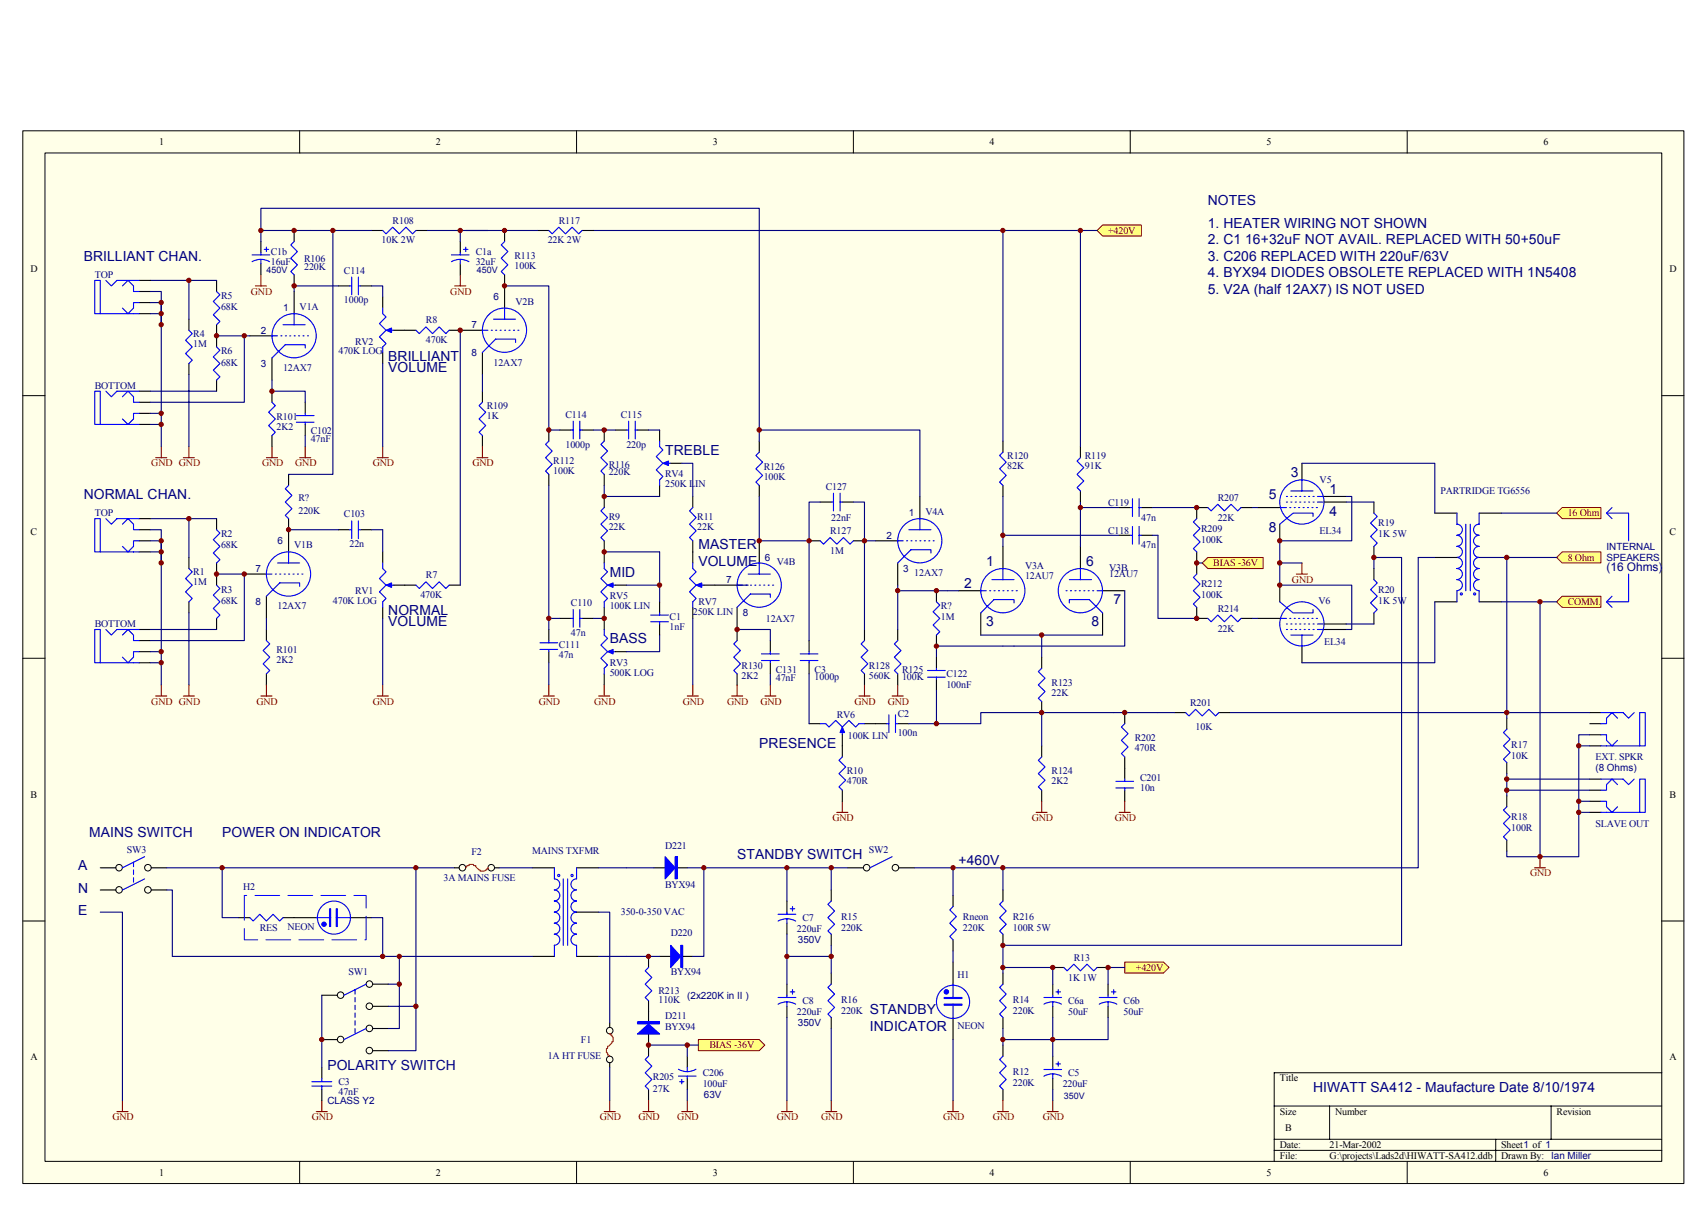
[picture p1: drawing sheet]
<svg xmlns="http://www.w3.org/2000/svg" width="420mm" height="297mm" viewBox="0 0 420 297" stroke-linecap="round" stroke-linejoin="round" font-family="sans-serif">
<path d="M5.6 32.2h409.4v259.3h-409.4z" fill="#ffffe8"/>
<g fill="none" stroke="#000" stroke-width=".25">
<path d="M5.6 32.2h409.4v259.3h-409.4zM11.1 37.7h398.4v248.3h-398.4zM73.8 32.2v5.5M142.1 32.2v5.5M210.3 32.2v5.5M278.5 32.2v5.5M346.8 32.2v5.5M5.6 97.5h5.5M409.5 97.5h5.5M5.6 162.1h5.5M409.5 162.1h5.5M5.6 226.8h5.5"/>
<path d="M409.5 226.8h5.5M314 272.4h95.5M327.6 272.4v8.2M382.2 272.4v8.2M409.5 264.2h-95.5v21.9M73.8 286.1v5.4M142.1 286.1v5.4M210.3 286.1v5.4M278.5 286.1v5.4M314 280.6h95.5M314 283.3h95.5M346.8 286.1v5.4"/>
<path d="M368.6 280.6v5.5"/>
</g>
<g fill="none" stroke="#000" stroke-width=".27">
<path d="M64.3 59.5v2.7M91.6 56.8h2.7M102.5 56.8h2.7M113.4 59.5v2.7M124.3 56.8v2.7M132.5 56.8h2.7M143.4 56.8h2.8M64.3 65v2.7M83.4 70.4h2.7M88.8 70.4h2.8M94.3 73.2v2.7M113.4 65v2.7"/>
<path d="M124.3 67.7v8.2M94.3 86.8v2.7M97 81.3h2.8M113.4 81.3h5.5M118.9 86.8v5.5M118.9 96.4v2.7M71.1 116.8v2.8M118.9 107.3v2.7M135.2 105.9v2.7M135.2 116.8v2.8M138 105.9h2.7M143.4 105.9h2.8"/>
<path d="M148.9 105.9v2.7M148.9 116.8v2.8M151.6 105.9h2.8M157.1 105.9h2.7M162.5 105.9v2.7M162.5 119.6v2.7M165.3 114.1h2.7M187.1 108.6v2.8M187.1 119.6v2.7M247.2 108.6v2.8M247.2 119.6v2.7M266.2 110v2.7"/>
<path d="M320.8 114.1v4.1M46.6 137.3v2.7M71.1 127.7v8.2M83.4 130.5h2.7M88.8 130.5h2.8M94.3 135.9v2.8M148.9 122.3v2.7M148.9 133.2v5.5M170.7 122.3v2.7M170.7 133.2v5.5M187.1 133.2v5.5M199.4 133.2h2.7"/>
<path d="M210.3 133.2h2.7M215.8 133.2h5.4M221.2 138.7v5.4M226.7 122.3v5.4M247.2 134.6v5.4M266.2 120.9v2.8M266.2 134.6v5.4M275.8 131.8h2.7M275.8 125h2.7M281.3 131.8h2.7M281.3 125h2.7M294.9 135.9v5.5"/>
<path d="M297.6 125h-2.7v2.7M305.8 125h2.8M309.9 125h5.5M315.4 129.1v4.1M326.3 123.7h5.5M326.3 122.3h5.5M338.6 123.7v2.7M338.6 134.6v2.7M353.6 126.4h5.4M353.6 137.3h5.4M364.5 126.4h5.5M46.6 148.2v2.8"/>
<path d="M60.2 141.4h5.4M65.6 146.9v5.4M65.6 155v2.8M94.3 149.6v2.7M97 144.1h2.8M135.2 155v2.8M138 152.3h2.7M143.4 152.3h2.8M148.9 149.6v5.4M151.6 144.1h2.8M162.5 148.2v2.8M162.5 153.7v2.7"/>
<path d="M170.7 149.6v2.7M173.4 144.1h8.2M181.6 149.6v8.2M199.4 157.8v2.7M213 155v2.8M221.2 155v2.8M230.8 145.5v2.7M230.8 156.4v2.7M236.2 145.5h5.5M241.7 151v5.4M271.7 145.5h5.5M271.7 151v5.4"/>
<path d="M294.9 149.6v2.7h2.7M305.8 152.3h2.8M309.9 152.3h5.5M315.4 144.1v4.1M320.8 159.1v4.1M326.3 153.7h5.5M326.3 155h5.5M338.6 140v2.8M338.6 151v2.7M353.6 148.2h5.4M364.5 148.2h5.5M65.6 166v2.7"/>
<path d="M135.2 160.5v2.7M148.9 166v2.7M151.6 160.5h2.8M181.6 166v2.7M199.4 178.2h2.7M199.4 163.2v2.8M213 166v2.7M213 178.2h5.5M221.2 166v2.7M221.2 178.2h2.8M256.7 161.9v2.7M256.7 172.8v2.7"/>
<path d="M277.2 175.5v2.7M289.4 175.5h2.8M300.4 175.5h2.7M207.6 181v5.4M207.6 194.6v2.8M256.7 183.7v2.7M256.7 194.6v2.8M277.2 186.4v5.5M277.2 194.6v2.8"/>
</g>
<g fill="none" stroke="#00f" stroke-width=".27">
<path d="M94.3 56.8l.8 .8 1.7-1.6 1.6 1.6 1.6-1.6 1.7 1.6 .8-.8M124.3 59.5l-.8 .8 1.6 1.7-1.6 1.6 1.6 1.6-1.6 1.7 .8 .8M135.2 56.8l.9 .8 1.6-1.6 1.7 1.6 1.6-1.6 1.6 1.6 .8-.8M62.1 64.5a4.4 4.4 0 0 1 4.3 0M62.1 62.8h4.4M64.3 62.2v.6M64.3 63.9v1.1M65.1 61.4h1.1M65.6 60.9v1.1M86.1 70.4h.6M86.7 68.2v4.4M88.3 68.2v4.4"/>
<path d="M88.3 70.4h.5M94.3 75.9v1.4l.8 .8-1.6 1.6 1.6 1.6-1.6 1.7 1.6 1.6-.8 .8v1.4M111.2 64.5a4.4 4.4 0 0 1 4.4 0M111.2 62.8h4.4M113.4 62.2v.6M113.4 63.9v1.1M114.2 61.4h1.1M114.8 60.9v1.1M121.6 78.6h5.5M124.3 75.9v2.7M95.7 81.3h1.3M118.9 99.1l-.8 .8 1.6 1.6-1.6 1.7 1.6 1.6-1.6 1.7 .8 .8"/>
<path d="M118.9 81.3h1.3M121.1 81.3h.2M122.1 81.3h.3M123.2 81.3h.3M124.3 81.3h.3M125.4 81.3h.3M126.5 81.3h.3M127.1 84.3v-.8h-5l-3.2 3.3M127.6 81.3h.3M71.1 119.6l-.8 .8 1.6 1.6-1.6 1.7 1.6 1.6-1.6 1.6 .8 .8M135.2 108.6l-.8 .9 1.7 1.6-1.7 1.6 1.7 1.7-1.7 1.6 .8 .8M140.7 105.9h.6"/>
<path d="M141.3 103.7v4.4M142.9 103.7v4.4M142.9 105.9h.5M148.9 108.6l-.8 .9 1.6 1.6-1.6 1.6 1.6 1.7-1.6 1.6 .8 .8M154.4 105.9h.5M154.9 103.7v4.4M156.5 105.9h.6M156.5 103.7v4.4M162.5 108.6v1.4l.9 .8-1.7 1.7 1.7 1.6-1.7 1.6 1.7 1.7-.9 .8v1.4M163.9 114.1h1.4M187.1 111.4l-.8 .8 1.6 1.6-1.6 1.7 1.6 1.6-1.6 1.6 .8 .9M247.2 111.4l-.9 .8 1.7 1.6-1.7 1.7 1.7 1.6-1.7 1.6 .9 .9"/>
<path d="M266.2 112.7l-.8 .9 1.7 1.6-1.7 1.6 1.7 1.7-1.7 1.6 .8 .8M320.8 118.2v2.7M68.4 138.7h5.4M71.1 135.9v2.8M86.1 130.5h.6M86.7 128.3v4.4M88.3 128.3v4.4M88.3 130.5h.5M94.3 138.7v1.3l.8 .8-1.6 1.7 1.6 1.6-1.6 1.7 1.6 1.6-.8 .8v1.4M148.9 138.7v1.3l.8 .8-1.6 1.7 1.6 1.6-1.6 1.7 1.6 1.6-.8 .8v1.4M148.9 125l-.8 .8 1.6 1.7-1.6 1.6 1.6 1.6-1.6 1.7 .8 .8M170.7 125l-.8 .8 1.6 1.7-1.6 1.6 1.6 1.6-1.6 1.7 .8 .8"/>
<path d="M170.7 138.7v1.3l.8 .8-1.6 1.7 1.6 1.6-1.6 1.7 1.6 1.6-.8 .8v1.4M187.1 138.7v2.7M202.1 133.2l.8 .8 1.7-1.6 1.6 1.6 1.6-1.6 1.7 1.6 .8-.8M221.2 133.2h1.4M223.4 133.2h.3M224 130.5h5.4M224.5 133.2h.3M225.6 133.2h.3M226.7 133.2h.2M226.7 127.7v2.8M227.8 133.2h.2M228.9 133.2h.2"/>
<path d="M229.4 136.2v-.8h-4.9l-3.3 3.3M229.9 133.2h.3M278.5 131.8h.6M278.5 125h.6M279.1 122.8v4.4M279.1 129.7v4.3M280.7 122.8v4.4M280.7 129.7v4.3M280.7 131.8h.6M280.7 125h.6M294.9 127.7l-.8 .9 1.6 1.6-1.6 1.6 1.6 1.7-1.6 1.6 .8 .8M297.6 125l.9 .8 1.6-1.6 1.6 1.6 1.7-1.6 1.6 1.6 .8-.8"/>
<path d="M315.6 125h1.4M317 122.3h.3M317 123.7h.3M317.8 125h.3M318.1 120.9h5.5M318.1 122.3h.3M318.1 123.7h.3M318.9 125h.3M319.2 122.3h.3M319.2 123.7h.3M320 125h.3M320.3 122.3h.3"/>
<path d="M320.3 123.7h.3M321.1 125h.3M321.4 122.3h.3M321.4 123.7h.3M322.2 125h.3M322.5 122.3h.2M322.5 123.7h.2M323.3 125h.3M323.6 127.2v-.8h-4.9l-3.3 2.7M323.6 122.3h.2M323.6 123.7h.2M324.4 125h.2"/>
<path d="M324.6 122.3h1.4M324.6 123.7h1.4M338.6 126.4l.8 .8-1.7 1.6 1.7 1.7-1.7 1.6 1.7 1.7-.8 .8M359 137.3a1.37 1.37 0 0 1 1.4 1.4 1.37 1.37 0 0 1-1.4 1.3 1.37 1.37 0 0 1 1.4 1.4 1.37 1.37 0 0 1-1.4 1.4 1.35 1.35 0 0 1 1.4 1.3 1.35 1.35 0 0 1-1.4 1.4M359 126.4v2.7a1.37 1.37 0 0 1 1.4 1.4 1.37 1.37 0 0 1-1.4 1.3 1.37 1.37 0 0 1 1.4 1.4 1.37 1.37 0 0 1-1.4 1.4 1.35 1.35 0 0 1 1.4 1.3 1.35 1.35 0 0 1-1.4 1.4M361.2 129.1v16.4M362.3 129.1v16.4M364.5 137.3a1.37 1.37 0 0 0-1.4 1.4 1.37 1.37 0 0 0 1.4 1.3 1.37 1.37 0 0 0-1.4 1.4 1.37 1.37 0 0 0 1.4 1.4 1.35 1.35 0 0 0-1.4 1.3 1.35 1.35 0 0 0 1.4 1.4M364.5 129.1a1.37 1.37 0 0 0-1.4 1.4 1.37 1.37 0 0 0 1.4 1.3 1.37 1.37 0 0 0-1.4 1.4 1.37 1.37 0 0 0 1.4 1.4 1.35 1.35 0 0 0-1.4 1.3 1.35 1.35 0 0 0 1.4 1.4M364.5 126.4v2.7M46.6 140l.8 .8-1.7 1.7 1.7 1.6-1.7 1.7 1.7 1.6-.8 .8M65.6 157.8l.9 .8-1.7 1.6 1.7 1.7-1.7 1.6 1.7 1.6-.9 .9"/>
<path d="M65.6 141.4h1.4M67.8 141.4h.3M68.9 141.4h.3M70 141.4h.3M71.1 141.4h.3M72.2 141.4h.3M73.3 141.4h.3M73.8 144.4v-.8h-4.9l-3.3 3.3M74.4 141.4h.3M95.7 144.1h1.3M133.1 160h4.3M133.1 158.3h4.3"/>
<path d="M135.2 157.8v.5M135.2 160v.5M140.7 152.3h.6M141.3 150.1v4.4M142.9 150.1v4.4M142.9 152.3h.5M148.9 155v1.4l.8 .8-1.6 1.7 1.6 1.6-1.6 1.6 1.6 1.7-.8 .8v1.4M150.3 144.1h1.3M160.3 151.5h4.4M160.3 153.1h4.4M162.5 151v.5M162.5 153.1v.6"/>
<path d="M172.1 144.1h1.3M181.6 157.8l-.8 .8 1.7 1.6-1.7 1.7 1.7 1.6-1.7 1.6 .8 .9M181.6 144.1h1.4M183.8 144.1h.3M184.4 141.4h5.4M184.9 144.1h.3M186 144.1h.3M187.1 144.1h.3M188.2 144.1h.3M189.3 144.1h.3M189.8 147.1v-.8h-4.9l-3.3 3.3M190.4 144.1h.3"/>
<path d="M213 157.8l-.8 .8 1.7 1.6-1.7 1.7 1.7 1.6-1.7 1.6 .8 .9M221.2 157.8l-.8 .8 1.6 1.6-1.6 1.7 1.6 1.6-1.6 1.6 .8 .9M230.8 148.2l.8 .8-1.7 1.7 1.7 1.6-1.7 1.6 1.7 1.7-.8 .8M241.7 145.5h1.3M243.9 145.5h.2M244.4 142.8h5.5M245 145.5h.2M246.1 145.5h.2M247.2 145.5h.2M247.2 140v2.8M248.2 145.5h.3M249.3 145.5h.3"/>
<path d="M249.9 148.5v-.8h-4.9l-3.3 3.3M250.4 145.5h.3M262.7 145.5h.3M263.5 148.5v-.8h4.9l3.3 3.3M263.5 142.8h5.5M263.8 145.5h.3M264.9 145.5h.3M266 145.5h.2M266.2 140v2.8M267.1 145.5h.2M268.1 145.5h.3M269.2 145.5h.3"/>
<path d="M270.4 145.5h1.3M294.9 141.4l-.8 .8 1.6 1.6-1.6 1.7 1.6 1.6-1.6 1.7 .8 .8M297.6 152.3l.9 .8 1.6-1.6 1.6 1.6 1.7-1.6 1.6 1.6 .8-.8M315.4 148.2l3.3 2.8h4.9v-.9M315.6 152.3h1.4M317 155h.3M317 153.7h.3M317.8 152.3h.3M318.1 156.4h5.5M318.1 155h.3M318.1 153.7h.3M318.9 152.3h.3"/>
<path d="M319.2 155h.3M319.2 153.7h.3M320 152.3h.3M320.3 155h.3M320.3 153.7h.3M320.8 156.4v2.7M321.1 152.3h.3M321.4 155h.3M321.4 153.7h.3M322.2 152.3h.3M322.5 155h.2M322.5 153.7h.2"/>
<path d="M323.3 152.3h.3M323.6 155h.2M323.6 153.7h.2M324.4 152.3h.2M324.6 155h1.4M324.6 153.7h1.4M338.6 142.8l.8 .8-1.7 1.6 1.7 1.7-1.7 1.6 1.7 1.6-.8 .9M359 145.5v2.7M364.5 145.5v2.7M150.3 160.5h1.3M197.2 162.7h4.4M197.2 161.1h4.4"/>
<path d="M199.4 160.5v.6M199.4 162.7v.5M202.1 178.2h1.4l.8 .9 1.6-1.7 1.7 1.7 1.6-1.7 1.7 1.7 .8-.9h1.3M207.6 179.6v1.4M218.5 178.2h.5M219 176.1v4.3M220.7 178.2h.5M220.7 176.1v4.3M256.7 164.6l-.8 .8 1.6 1.6-1.6 1.7 1.6 1.6-1.6 1.7 .8 .8M277.2 178.2l-.9 .9 1.7 1.6-1.7 1.7 1.7 1.6-1.7 1.6 .9 .8M292.2 175.5l.8 .8 1.6-1.6 1.7 1.6 1.6-1.6 1.6 1.6 .9-.8M207.6 186.4l-.9 .9 1.7 1.6-1.7 1.6 1.7 1.7-1.7 1.6 .9 .8"/>
<path d="M256.7 186.4l-.8 .9 1.6 1.6-1.6 1.6 1.6 1.7-1.6 1.6 .8 .8M275 194.1h4.3M275 192.4h4.3M277.2 191.9v.5M277.2 194.1v.5"/>
<circle cx="124.3" cy="81.3" r="5.4"/>
<circle cx="226.7" cy="133.2" r="5.4"/>
<circle cx="320.8" cy="123.6" r="5.5"/>
<circle cx="71.1" cy="141.4" r="5.5"/>
<circle cx="187.1" cy="144.1" r="5.5"/>
<circle cx="247.1" cy="145.5" r="5.4"/>
<circle cx="266.2" cy="145.5" r="5.5"/>
<circle cx="320.8" cy="153.7" r="5.4"/>
<circle cx="360.1" cy="146.3" r=".26"/>
<circle cx="363.4" cy="146.3" r=".27"/>
</g>
<g fill="#00f" stroke="#00f" stroke-width=".27">
<path d="M95.1 81.3l1.4-.5v1.1z"/>
<path d="M95.1 144.1l1.4-.5v1.1z"/>
<path d="M163.4 114.1l1.3-.5v1z"/>
<path d="M149.7 144.1l1.4-.5v1.1z"/>
<path d="M149.7 160.5l1.4-.5v1.1z"/>
<path d="M171.5 144.1l1.4-.5v1.1z"/>
<path d="M207.6 179.1l.5 1.3h-1.1z"/>
</g>
<g fill="none" stroke="#000080" stroke-width=".27">
<path d="M64.3 56.8v-5.5h122.8v57.3M91.6 56.8h-27.3v2.7M105.2 56.8h19.1M113.4 56.8v2.7M146.2 56.8h101v51.8M247.2 56.8h19v53.2M72.5 70.4h10.9M91.6 70.4h2.7v2.8M94.3 89.5v20.5M135.2 119.6v35.4M148.9 119.6v2.7h13.6M148.9 105.9h2.7"/>
<path d="M159.8 105.9h2.7M168 114.1h2.7v8.2M320.8 114.1h32.8v12.3M37 127.7h9.6v9.6M71.1 130.5h12.3M91.6 130.5h2.7v5.4M148.9 135.9h13.6M247.2 122.3v12.3M247.2 131.8h28.6M266.2 125h9.6M284 125h10.9M285.4 131.8v20.5h9.5"/>
<path d="M315.4 138.7h5.4M331.8 122.3h1.3v10.9h-17.7v10.9h17.7v10.9h-1.3M331.8 123.7h6.8M338.6 137.3v2.7M94.3 152.3v16.4M135.2 152.3h2.8M146.2 152.3h2.7M154.4 144.1h8.1M170.7 152.3v16.4M181.6 144.1h2.8M233.5 145.5h2.7M241.7 156.4h30"/>
<path d="M256.7 156.4v5.5M277.2 145.5v13.6h-30M331.8 153.7h6.8M353.6 148.2v15h-32.8M135.2 163.2v5.5M285.4 175.5h-28.7v8.2"/>
</g>
<g fill="none" stroke="#800000" stroke-width=".27">
<path d="M62.9 70.4h2.7M64.3 67.7v2.7M112 70.4h2.8M113.4 67.7v2.7M93 112.7h2.7M94.3 110v2.7M117.5 112.7h2.7M118.9 110v2.7M320.8 138.7v2.7M319.5 141.4h2.7M45.2 171.4h2.7M46.6 168.7v2.7"/>
<path d="M64.3 171.4h2.7M65.6 168.7v2.7M93 171.4h2.7M94.3 168.7v2.7M133.9 171.4h2.7M135.2 168.7v2.7M147.5 171.4h2.8M148.9 168.7v2.7M169.4 171.4h2.7M170.7 168.7v2.7M180.3 171.4h2.7M181.6 168.7v2.7"/>
<path d="M211.7 171.4h2.7M213 168.7v2.7M207.6 197.4v2.7M256.7 197.4v2.7M277.2 197.4v2.7M206.2 200.1h2.7M255.3 200.1h2.8M275.8 200.1h2.7"/>
</g>
<path d="M383.6 126.4l1.4-1.4h9.5v2.7h-9.5z" fill-rule="evenodd" fill="#ffff80" stroke="#800000" stroke-width=".25"/>
<path d="M370 126.4h13.6" fill="none" stroke="#000080" stroke-width=".27"/>
<path d="M383.6 148.2l1.4-1.3h9.5v2.7h-9.5z" fill-rule="evenodd" fill="#ffff80" stroke="#800000" stroke-width=".25"/>
<path d="M370 148.2h9.5" fill="none" stroke="#000080" stroke-width=".27"/>
<path d="M383.6 137.3l1.4-1.4h9.5v2.8h-9.5z" fill-rule="evenodd" fill="#ffff80" stroke="#800000" stroke-width=".25"/>
<path d="M364.5 137.3h19.1M371.3 137.3v38.2h-68.2M383.6 148.2h-4.1v62.8M147.5 224.7h2.8v27.2" fill="none" stroke="#000080" stroke-width=".27"/>
<path d="M378.1 213.7h2.8M379.5 211v2.7M148.9 273.8h2.7M150.3 271.1v2.7" fill="none" stroke="#800000" stroke-width=".27"/>
<g fill="none" stroke="#00f" stroke-width=".27">
<path d="M136.6 216.5a1.35 1.35 0 0 1 1.4 1.3 1.35 1.35 0 0 1-1.4 1.4 1.37 1.37 0 0 1 1.4 1.3 1.37 1.37 0 0 1-1.4 1.4 1.37 1.37 0 0 1 1.4 1.4 1.37 1.37 0 0 1-1.4 1.3M136.6 213.7v2.8M138.8 216.5v16.3M139.9 216.5v16.3M142.1 213.7v2.8a1.37 1.37 0 0 0-1.4 1.3 1.37 1.37 0 0 0 1.4 1.4 1.37 1.37 0 0 0-1.4 1.4 1.37 1.37 0 0 0 1.4 1.3 1.35 1.35 0 0 0-1.4 1.4 1.35 1.35 0 0 0 1.4 1.3M136.6 224.7a1.35 1.35 0 0 1 1.4 1.3 1.35 1.35 0 0 1-1.4 1.4 1.35 1.35 0 0 1 1.4 1.3 1.35 1.35 0 0 1-1.4 1.4 1.37 1.37 0 0 1 1.4 1.3 1.37 1.37 0 0 1-1.4 1.4M136.6 232.8v2.8M142.1 224.7a1.37 1.37 0 0 0-1.4 1.3 1.37 1.37 0 0 0 1.4 1.4 1.34 1.34 0 0 0-1.4 1.3 1.34 1.34 0 0 0 1.4 1.4 1.37 1.37 0 0 0-1.4 1.3 1.37 1.37 0 0 0 1.4 1.4v2.8"/>
<circle cx="137.7" cy="215.6" r=".27"/>
<circle cx="141" cy="215.6" r=".27"/>
</g>
<path d="M131.2 213.7h5.4M142.1 213.7h5.4M131.2 235.6h5.4M142.1 235.6h5.4M142.1 224.7h5.4M162.5 235.6h2.8M168 235.6h2.7M150.3 251.9v1.1M150.3 261.8v1.1" fill="none" stroke="#000" stroke-width=".27"/>
<g fill="none" stroke="#000" stroke-width=".25">
<circle cx="150.3" cy="253.8" r=".8"/>
<circle cx="150.3" cy="260.9" r=".8"/>
</g>
<path d="M150.3 254.7h.2v.3h.3l.3 .5v1.1h-.3a1.6 1.6 0 0 1-1.1 1.1v.5h-.3v1.1h.3v.6h.3l.3 .2" fill="none" stroke="#f00" stroke-width=".27"/>
<path d="M165.3 232.8l2.4 2.8-2.4 2.7z" fill="#00f" stroke="#00f" stroke-width=".27"/>
<path d="M167.8 232.9h.4v5.4h-.4z" fill="#00f"/>
<path d="M167.7 232.8h.5v5.5h-.5z" fill="none" stroke="#00f" stroke-width=".25"/>
<path d="M161.2 213.7h2.7M166.6 213.7h2.8" fill="none" stroke="#000" stroke-width=".27"/>
<path d="M163.9 211l2.5 2.7-2.5 2.8z" fill="#00f" stroke="#00f" stroke-width=".27"/>
<path d="M166.4 211h.5v5.5h-.5z" fill="#00f"/>
<path d="M166.4 211h.5v5.5h-.5z" fill="none" stroke="#00f" stroke-width=".25"/>
<path d="M147.5 213.7h6.9M147.5 235.6h6.9" fill="none" stroke="#000080" stroke-width=".27"/>
<path d="M159.8 249.2v2.7M159.8 254.7v2.7" fill="none" stroke="#000" stroke-width=".27"/>
<path d="M157.1 254.7l2.7-2.5 2.7 2.5z" fill="#00f" stroke="#00f" stroke-width=".27"/>
<path d="M157.1 251.7h5.4v.5h-5.4z" fill="#00f"/>
<path d="M157.1 251.7h5.4v.5h-5.4z" fill="none" stroke="#00f" stroke-width=".25"/>
<path d="M159.8 235.6v2.7M159.8 246.5v2.7M159.8 257.4v2.7M159.8 268.3v2.8M169.4 260.1v2.8M169.4 265.6v2.7" fill="none" stroke="#000" stroke-width=".27"/>
<path d="M159.8 238.3l-.8 .8 1.6 1.6-1.6 1.7 1.6 1.6-1.6 1.7 .8 .8M159.8 260.1l-.8 .9 1.6 1.6-1.6 1.6 1.6 1.7-1.6 1.6 .8 .8M167.2 263.4a4.2 4.2 0 0 0 4.3 0M167.2 265h4.3M167.5 266.4h1M168 265.9v1.1M169.4 262.9v1.1M169.4 265v.6" fill="none" stroke="#00f" stroke-width=".27"/>
<path d="M158.4 273.8h2.8M159.8 271.1v2.7M168 273.8h2.7M169.4 271.1v2.7" fill="none" stroke="#800000" stroke-width=".27"/>
<path d="M154.4 213.7h6.8M169.4 213.7h4v21.9h-2.7M154.4 235.6h8.1M159.8 257.4h9.6v2.7M150.3 262.9v8.2M169.4 268.3v2.8" fill="none" stroke="#000080" stroke-width=".27"/>
<path d="M172.1 256.1h15l1.4 1.3-1.4 1.4h-15z" fill-rule="evenodd" fill="#ffff80" stroke="#800000" stroke-width=".25"/>
<g fill="none" stroke="#000080" stroke-width=".27">
<path d="M353.6 137.3h-4.1v76.4h-102.3v5.5M173.4 213.7h20.5v8.2M193.9 213.7h10.9v5.5M204.8 213.7h4.1M193.9 230.1v12.3M204.8 232.8v2.8h-10.9M204.8 235.6v4.1M247.2 232.8v5.5h12.2v4.1M273.1 238.3v4.1M169.4 257.4h2.7M193.9 250.6v20.5M204.8 253.3v17.8"/>
<path d="M247.2 256.1h12.2v4M247.2 253.3v4.1M259.4 250.6v5.5h13.7v-5.5M259.4 268.3v2.8"/>
</g>
<path d="M192.6 273.8h2.7M193.9 271.1v2.7M203.5 273.8h2.7M204.8 271.1v2.7M245.8 273.8h2.7M247.2 271.1v2.7M258.1 273.8h2.7M259.4 271.1v2.7" fill="none" stroke="#800000" stroke-width=".27"/>
<g fill="none" stroke="#000" stroke-width=".27">
<path d="M204.8 219.2v2.7M247.2 219.2v2.7M193.9 221.9v2.8M193.9 227.4v2.7M204.8 230.1v2.7M204.8 239.7v2.7M247.2 230.1v2.7M247.2 239.7v2.7M259.4 238.3h2.8M270.4 238.3h2.7M193.9 242.4v2.7M193.9 247.9v2.7"/>
<path d="M204.8 250.6v2.7M247.2 250.6v2.7M247.2 257.4v2.7M259.4 242.4v2.7M259.4 247.9v2.7M273.1 242.4v2.7M273.1 247.9v2.7M247.2 268.3v2.8M259.4 260.1v2.8M259.4 265.6v2.7"/>
</g>
<g fill="none" stroke="#00f" stroke-width=".27">
<path d="M191.7 226.9a4.4 4.4 0 0 1 4.4 0M191.7 225.2h4.4M193.9 224.7v.5M193.9 226.3v1.1M194.7 223.8h1.1M195.3 223.3v1.1M204.8 221.9l-.8 .8 1.7 1.7-1.7 1.6 1.7 1.6-1.7 1.7 .8 .8M247.2 221.9l-.9 .8 1.7 1.7-1.7 1.6 1.7 1.6-1.7 1.7 .9 .8M262.2 238.3l.8 .8 1.6-1.6 1.6 1.6 1.7-1.6 1.6 1.6 .9-.8M191.7 247.3a4.4 4.4 0 0 1 4.4 0M191.7 245.7h4.4M193.9 245.1v.6"/>
<path d="M193.9 246.8v1.1M194.7 244.3h1.1M195.3 243.8v1.1M204.8 242.4l-.8 .8 1.7 1.7-1.7 1.6 1.7 1.6-1.7 1.7 .8 .8M247.2 242.4l-.9 .8 1.7 1.7-1.7 1.6 1.7 1.6-1.7 1.7 .9 .8M257.2 247.3a4.4 4.4 0 0 1 4.4 0M257.2 245.7h4.4M259.4 245.1v.6M259.4 246.8v1.1M260.2 244.3h1.1M260.8 243.8v1.1M270.9 247.3a4.4 4.4 0 0 1 4.3 0"/>
<path d="M270.9 245.7h4.4M273.1 245.1v.6M273.1 246.8v1.1M273.9 244.3h1.1M274.4 243.8v1.1M247.2 260.1l-.9 .9 1.7 1.6-1.7 1.6 1.7 1.7-1.7 1.6 .9 .8M257.2 265.1a4.4 4.4 0 0 1 4.4 0M257.2 263.4h4.4M259.4 262.9v.5M259.4 264.5v1.1M260.2 262h1.1M260.8 261.5v1.1"/>
</g>
<path d="M277.2 236.9h9.5l1.4 1.4-1.4 1.4h-9.5z" fill-rule="evenodd" fill="#ffff80" stroke="#800000" stroke-width=".25"/>
<path d="M273.1 238.3h4.1" fill="none" stroke="#000080" stroke-width=".27"/>
<path d="M271.7 55.4h9.6v2.7h-9.6l-1.3-1.3z" fill-rule="evenodd" fill="#ffff80" stroke="#800000" stroke-width=".25"/>
<path d="M266.2 56.8h4.2" fill="none" stroke="#000080" stroke-width=".27"/>
<path d="M296.3 138.7l1.3-1.4h13.7v2.7h-13.7z" fill-rule="evenodd" fill="#ffff80" stroke="#800000" stroke-width=".25"/>
<g fill="none" stroke="#000080" stroke-width=".27">
<path d="M82 56.8v60h-10.9M124.3 56.8h8.2M37 69.1h9.6v9.5M37 77.3h2.7v32.7M37 74.5h2.7v5.5M37 71.8h2.7v5.5M46.6 69.1h6.8M72.5 70.4v1.4M124.3 70.4h10.9v35.5h2.8M37 96.4h16.4M46.6 92.3v17.7M53.4 82.7h6.8v16.4h-23.2"/>
<path d="M60.2 82.7h1.4M67 93.6v2.8h8.2v2.7M113.4 81.3v62.8M118.9 92.3v4.1M37 101.8h2.7M37 104.5h2.7M75.2 107.3v2.7M146.2 105.9h2.7M187.1 105.9h39.6v16.4M37 135.9h2.7v32.8M37 133.2h2.7v5.5M37 130.5h2.7v5.4"/>
<path d="M46.6 127.7h6.8M162.5 135.9v12.3M187.1 122.3v10.9h12.3v24.6M202.1 123.7h-2.7v9.5M210.3 123.7h2.7v9.5M213 133.2v21.8M213 133.2h2.8M266.2 123.7v10.9M284 131.8h1.4M294.9 138.7h1.4M308.6 125h1.3M338.6 137.3h6.8v95.5h-98.2"/>
<path d="M37 155h16.4M46.6 151v17.7M53.4 141.4h6.8v16.4h-23.2M65.6 152.3v2.7M162.5 156.4v4.1h-8.1M181.6 155h8.2v2.8M221.2 144.1v10.9M221.2 145.5h12.3M247.2 159.1h-16.4v2.8M308.6 152.3h1.3M37 160.5h2.7M37 163.2h2.7"/>
<path d="M189.8 166v2.7M199.4 166v12.2M230.8 170.1v8.1h-6.8M256.7 175.5h-15v2.7h-10.9M285.4 175.5h4M391.8 175.5h-20.5v1.4M371.3 190.5v1.4h20.5M371.3 191.9v2.7h20.5M371.3 194.6v1.4M389.1 197.4h2.7M389.1 183.7h2.7M391.8 181h-2.7v30h-17.8v-1.4"/>
<path d="M41.1 219.2h1.4v16.4h88.7M41.1 213.7h70.9M54.7 213.7v12.3h4.1M102.5 213.7v34.2h-6.8M123 213.7h8.2M225.3 213.7h21.9M234.9 213.7v6.9M389.1 200.1h2.7M24.7 224.7h5.5v46.4M91.6 226h2.7v9.6M98.4 235.6v17.7h-2.7M234.9 234.2v2.7"/>
<path d="M247.2 238.3v1.4M79.3 245.1v17.8M95.7 242.4h2.7M102.5 247.9v10.9h-6.8M234.9 256.1v15"/>
</g>
<g fill="none" stroke="#800000" stroke-width=".27">
<path d="M38.4 112.7h2.7M39.7 110v2.7M45.2 112.7h2.7M46.6 110v2.7M65.6 112.7h2.8M67 110v2.7M73.8 112.7h2.8M75.2 110v2.7M38.4 171.4h2.7M39.7 168.7v2.7M188.5 171.4h2.7M189.8 168.7v2.7"/>
<path d="M219.8 171.4h2.8M221.2 168.7v2.7M28.8 273.8h2.7M30.2 271.1v2.7M77.9 273.8h2.8M79.3 271.1v2.7M233.5 273.8h2.7M234.9 271.1v2.7"/>
</g>
<g fill="none" stroke="#000" stroke-width=".27">
<path d="M72.5 56.8v2.7M34.3 77.3h2.7M34.3 74.5h2.7M34.3 71.8h2.7M34.3 69.1h2.7M46.6 78.6v2.7M53.4 69.1v2.7M53.4 80v5.4M72.5 67.7v2.7M72.5 71.8v5.5M34.3 99.1h2.7M34.3 96.4h2.7"/>
<path d="M46.6 89.5v2.8M53.4 93.6v2.8M61.6 82.7h5.4M67 88.2v5.4M67 96.4v2.7M75.2 99.1v2.7M99.8 81.3h2.7M110.7 81.3h2.7M34.3 104.5h2.7M34.3 101.8h2.7M67 107.3v2.7M75.2 104.5v2.8"/>
<path d="M34.3 135.9h2.7M34.3 133.2h2.7M34.3 130.5h2.7M34.3 127.7h2.7M53.4 127.7v2.8M53.4 138.7v5.4M202.1 123.7h2.7M207.6 123.7h2.7M34.3 157.8h2.7M34.3 155h2.7M53.4 152.3v2.7M99.8 144.1h2.7"/>
<path d="M110.7 144.1h2.7M189.8 157.8v2.7M34.3 163.2h2.7M34.3 160.5h2.7M189.8 163.2v2.8M230.8 161.9v2.7M230.8 167.3v2.8M371.3 176.9v2.7M391.8 178.2h2.7M391.8 175.5h2.7M371.3 187.8v2.7M371.3 196v2.7"/>
<path d="M391.8 183.7h2.7M391.8 181h2.7M391.8 197.4h2.7M391.8 194.6h2.7M391.8 191.9h2.7M24.7 213.7h3.8M24.7 219.2h3.8M37.3 213.7h3.8M37.3 219.2h3.8M112 213.7h1.1M121.9 213.7h1.1M208.9 213.7h3.9"/>
<path d="M221.5 213.7h3.8M371.3 206.9v2.7M391.8 200.1h2.7M58.8 226h2.8M69.8 226h8.1M86.1 226h5.5M234.9 220.6v2.7M234.9 231.5v2.7M234.9 236.9v5.5M79.3 245.1h3.8M79.3 256.1h3.8M91.9 242.4h3.8"/>
<path d="M91.9 247.9h3.8M91.9 253.3h3.8M91.9 258.8h3.8M234.9 250.6v5.5M79.3 262.9v2.7M79.3 268.3v2.8"/>
</g>
<g fill="none" stroke="#00f" stroke-width=".27">
<path d="M72.5 59.5l-.8 .8 1.6 1.7-1.6 1.6 1.6 1.6-1.6 1.7 .8 .8M24.7 77.3v-8.2h-1.3v8.2h10.9M26.1 69.1l1.3 1.3 1.4-1.3h5.5M30.2 70.4l1.3-1.3 1.4 1.3v1.4h1.4M34.3 74.5h-1.4v1.4l-1.4 1.4-1.3-1.4M53.4 71.8l.8 .8-1.6 1.7 1.6 1.6-1.6 1.6 1.6 1.7-.8 .8M69.8 80h5.4M72.5 77.3v2.7M26.1 96.4l1.3 1.3 1.4-1.3h5.5M30.2 97.7l1.3-1.3 1.4 1.3v1.4h1.4M46.6 81.3l.8 .9-1.7 1.6 1.7 1.6-1.7 1.7 1.7 1.6-.8 .8M53.4 85.4l.8 .9-1.6 1.6 1.6 1.6-1.6 1.7 1.6 1.6-.8 .8"/>
<path d="M67 99.1l.8 .8-1.6 1.6 1.6 1.7-1.6 1.6 1.6 1.7-.8 .8M67 82.7h1.4M69.2 82.7h.3M70.3 82.7h.3M71.4 82.7h.3M72.5 82.7h.3M73.6 82.7h.2M74.7 82.7h.2M75.2 85.7v-.8h-4.9l-3.3 3.3M75.8 82.7h.2M102.5 81.3l.8 .9 1.7-1.7 1.6 1.7 1.6-1.7 1.7 1.7 .8-.9M24.7 104.5v-8.1h-1.3v8.1h10.9"/>
<path d="M34.3 101.8h-1.4v1.4l-1.4 1.3-1.3-1.3M73 104h4.4M73 102.4h4.4M75.2 101.8v.6M75.2 104v.5M24.7 135.9v-8.2h-1.3v8.2h10.9M26.1 127.7l1.3 1.4 1.4-1.4h5.5M30.2 129.1l1.3-1.4 1.4 1.4v1.4h1.4M34.3 133.2h-1.4v1.4l-1.4 1.3-1.3-1.3M53.4 130.5l.8 .8-1.6 1.6 1.6 1.7-1.6 1.6 1.6 1.7-.8 .8M204.8 123.7h.6M205.4 121.5v4.3"/>
<path d="M207 121.5v4.3M207 123.7h.6M395.9 126.4h5.4v6.8M397.2 125l-1.3 1.4 1.3 1.3M26.1 155l1.3 1.4 1.4-1.4h5.5M30.2 156.4l1.3-1.4 1.4 1.4v1.4h1.4M53.4 144.1l.8 .8-1.6 1.7 1.6 1.6-1.6 1.7 1.6 1.6-.8 .8M102.5 144.1l.8 .8 1.7-1.6 1.6 1.6 1.6-1.6 1.7 1.6 .8-.8M397.2 146.9l-1.3 1.3 1.3 1.4M401.3 141.4v6.8h-5.4M24.7 163.2v-8.2h-1.3v8.2h10.9M34.3 160.5h-1.4v1.4l-1.4 1.3-1.3-1.3"/>
<path d="M187.7 162.7h4.3M187.7 161.1h4.3M189.8 160.5v.6M189.8 162.7v.5M228.6 165.1h4.3M228.6 166.8h4.3M230.8 164.6v.5M230.8 166.8v.5M371.3 179.6l-.8 .8 1.6 1.7-1.6 1.6 1.6 1.6-1.6 1.7 .8 .8M394.5 175.5h5.5l1.3 1.4 1.4-1.4M398.6 176.9l-1.4-1.4-1.3 1.4v1.3h-1.4M371.3 198.7l-.8 .8 1.6 1.7-1.6 1.6 1.6 1.6-1.6 1.7 .8 .8"/>
<path d="M394.5 183.7h10.9v-8.2h-1.3v8.2M394.5 181h1.4v1.4l1.3 1.3 1.4-1.3M394.5 191.9h5.5l1.3 1.4 1.4-1.4M394.5 197.4h1.4v1.3l1.3 1.4 1.4-1.4M398.6 193.3l-1.4-1.4-1.3 1.4v1.3h-1.4M32.9 212.4v1.1M32.9 214.3v1.1M32.9 216.2v1.1M35.6 211l-5.4 2.7M35.6 216.5l-5.4 2.7M219.8 211l-5.4 2.7M394.5 200.1h10.9v-8.2h-1.3v8.2"/>
<path d="M61.6 226l.8 .8 1.6-1.6 1.6 1.6 1.7-1.6 1.6 1.6 .9-.8M77.9 226h3.6M82.9 226h3.2M234.9 223.3l-.9 .8 1.7 1.6-1.7 1.7 1.7 1.6-1.7 1.7 .9 .8M87.5 243.8v1.1M87.5 245.7v1.1M87.5 247.6v1.1M87.5 249.5v1.1M87.5 251.4v1.1M87.5 253.3v1.1M90.2 242.4l-5.4 2.7M90.2 253.3l-5.4 2.8"/>
<path d="M234.9 242.4v3.5M234.9 247.3v3.3M76.8 267.5h5M76.8 266.4h5M79.3 265.6v.8M79.3 267.5v.8"/>
<circle cx="72.5" cy="82.7" r="5.4"/>
<circle cx="82.3" cy="226" r="4.1"/>
<circle cx="234.9" cy="246.8" r="4.1"/>
</g>
<g fill="#00f" stroke="#00f" stroke-width=".27">
<path d="M232.7 245.7h4.4v.2h-4.4z" fill-rule="evenodd"/>
<path d="M232.7 247.3h4.4v.3h-4.4z" fill-rule="evenodd"/>
<path d="M81.2 223.8h.3v4.4h-.3z" fill-rule="evenodd"/>
<path d="M82.9 223.8h.2v4.4h-.2z" fill-rule="evenodd"/>
<circle cx="233.2" cy="244.3" r=".54"/>
<circle cx="79.8" cy="227.6" r=".54"/>
</g>
<g fill="none" stroke="#000" stroke-width=".25">
<circle cx="29.3" cy="213.7" r=".8"/>
<circle cx="29.3" cy="219.2" r=".8"/>
<circle cx="36.5" cy="213.7" r=".81"/>
<circle cx="36.5" cy="219.2" r=".81"/>
<circle cx="114" cy="213.7" r=".8"/>
<circle cx="121.1" cy="213.7" r=".81"/>
<circle cx="213.6" cy="213.7" r=".8"/>
<circle cx="220.7" cy="213.7" r=".81"/>
<circle cx="83.9" cy="256" r=".8"/>
<circle cx="83.9" cy="245.1" r=".8"/>
<circle cx="91" cy="258.8" r=".8"/>
<circle cx="91" cy="242.4" r=".8"/>
<circle cx="91" cy="253.3" r=".8"/>
<circle cx="91" cy="247.8" r=".8"/>
</g>
<g fill="#800000" stroke="#800000" stroke-width=".25">
<circle cx="159.8" cy="257.4" r=".53"/>
<circle cx="159.8" cy="235.6" r=".53"/>
<circle cx="169.4" cy="257.4" r=".54"/>
<circle cx="173.4" cy="213.7" r=".53"/>
<circle cx="193.9" cy="213.7" r=".53"/>
<circle cx="204.8" cy="213.7" r=".54"/>
<circle cx="193.9" cy="235.6" r=".53"/>
<circle cx="204.8" cy="235.6" r=".54"/>
<circle cx="259.4" cy="256" r=".54"/>
<circle cx="247.1" cy="256" r=".53"/>
<circle cx="259.4" cy="238.3" r=".54"/>
<circle cx="247.1" cy="238.3" r=".53"/>
<circle cx="273.1" cy="238.3" r=".53"/>
<circle cx="234.9" cy="213.7" r=".53"/>
<circle cx="102.5" cy="247.8" r=".54"/>
<circle cx="98.4" cy="235.6" r=".53"/>
<circle cx="98.4" cy="242.4" r=".53"/>
<circle cx="79.3" cy="256" r=".54"/>
<circle cx="94.3" cy="235.6" r=".54"/>
<circle cx="102.5" cy="213.7" r=".54"/>
<circle cx="54.7" cy="213.7" r=".54"/>
<circle cx="46.5" cy="127.7" r=".54"/>
<circle cx="39.7" cy="160.5" r=".53"/>
<circle cx="39.7" cy="135.9" r=".53"/>
<circle cx="39.7" cy="138.6" r=".53"/>
<circle cx="39.7" cy="133.2" r=".53"/>
<circle cx="39.7" cy="163.2" r=".53"/>
<circle cx="53.4" cy="141.4" r=".54"/>
<circle cx="60.2" cy="141.4" r=".53"/>
<circle cx="46.5" cy="69.1" r=".54"/>
<circle cx="39.7" cy="101.8" r=".53"/>
<circle cx="39.7" cy="77.2" r=".53"/>
<circle cx="39.7" cy="80" r=".53"/>
<circle cx="39.7" cy="74.5" r=".53"/>
<circle cx="53.4" cy="82.7" r=".54"/>
<circle cx="39.7" cy="104.5" r=".53"/>
<circle cx="60.2" cy="82.7" r=".53"/>
<circle cx="72.5" cy="56.8" r=".54"/>
<circle cx="72.5" cy="70.4" r=".54"/>
<circle cx="82" cy="56.8" r=".54"/>
<circle cx="67" cy="96.3" r=".54"/>
<circle cx="71.1" cy="130.5" r=".53"/>
<circle cx="113.4" cy="81.3" r=".54"/>
<circle cx="113.4" cy="56.8" r=".54"/>
<circle cx="124.3" cy="70.4" r=".53"/>
<circle cx="135.2" cy="152.3" r=".53"/>
<circle cx="148.9" cy="152.3" r=".54"/>
<circle cx="148.9" cy="135.9" r=".54"/>
<circle cx="148.9" cy="122.3" r=".54"/>
<circle cx="135.2" cy="105.9" r=".53"/>
<circle cx="148.9" cy="105.9" r=".54"/>
<circle cx="124.3" cy="56.8" r=".53"/>
<circle cx="162.5" cy="144.1" r=".53"/>
<circle cx="181.6" cy="155" r=".54"/>
<circle cx="64.3" cy="56.8" r=".54"/>
<circle cx="187.1" cy="133.2" r=".54"/>
<circle cx="187.1" cy="105.9" r=".54"/>
<circle cx="199.4" cy="133.2" r=".54"/>
<circle cx="213" cy="133.2" r=".54"/>
<circle cx="230.8" cy="145.5" r=".54"/>
<circle cx="221.2" cy="145.5" r=".54"/>
<circle cx="247.1" cy="131.8" r=".53"/>
<circle cx="256.7" cy="156.4" r=".54"/>
<circle cx="230.8" cy="159.1" r=".54"/>
<circle cx="230.8" cy="178.2" r=".54"/>
<circle cx="277.2" cy="175.5" r=".54"/>
<circle cx="256.7" cy="175.5" r=".54"/>
<circle cx="247.1" cy="56.8" r=".53"/>
<circle cx="266.2" cy="56.8" r=".54"/>
<circle cx="266.2" cy="125" r=".54"/>
<circle cx="294.9" cy="138.6" r=".54"/>
<circle cx="294.9" cy="125" r=".54"/>
<circle cx="294.9" cy="152.3" r=".54"/>
<circle cx="315.4" cy="133.2" r=".54"/>
<circle cx="315.4" cy="144.1" r=".54"/>
<circle cx="315.4" cy="138.6" r=".54"/>
<circle cx="247.1" cy="213.7" r=".53"/>
<circle cx="247.1" cy="232.8" r=".53"/>
<circle cx="338.6" cy="137.3" r=".54"/>
<circle cx="371.3" cy="191.9" r=".54"/>
<circle cx="371.3" cy="194.6" r=".54"/>
<circle cx="389" cy="200.1" r=".54"/>
<circle cx="389" cy="197.3" r=".54"/>
<circle cx="389" cy="183.7" r=".54"/>
<circle cx="379.5" cy="148.2" r=".54"/>
<circle cx="379.5" cy="211" r=".54"/>
<circle cx="371.3" cy="175.5" r=".54"/>
<circle cx="371.3" cy="137.3" r=".54"/>
</g>
<path d="M60.2 220.6v10.9h30v-10.9h-30" fill="none" stroke="#00f" stroke-width=".25" stroke-dasharray="6.1 2"/>
<path d="M114.8 213.7l.3-.5h.5v-.3h1.1v.3h.5v.3l.6 .5 .5 .3v.2h1.1l.6-.2v-.3h.2v-.3" fill="none" stroke="#f00" stroke-width=".27"/>
<g font-size="3.4" fill="#000080">
<text x="297.6" y="50.6">NOTES</text>
<text x="297.6" y="56">1. HEATER WIRING NOT SHOWN</text>
<text x="20.6" y="64.2">BRILLIANT CHAN.</text>
<text x="297.6" y="64.2">3. C206 REPLACED WITH 220uF/63V</text>
<text x="297.6" y="60.1">2. C1 16+32uF NOT AVAIL. REPLACED WITH 50+50uF</text>
<text x="297.6" y="68.3">4. BYX94 DIODES OBSOLETE REPLACED WITH 1N5408</text>
<text x="297.6" y="72.4">5. V2A (half 12AX7) IS NOT USED</text>
<text x="95.7" y="88.8">BRILLIANT</text>
<text x="95.7" y="91.5">VOLUME</text>
<text x="163.9" y="112">TREBLE</text>
<text x="318.1" y="117.5">3</text>
<text x="20.6" y="122.9">NORMAL CHAN.</text>
<text x="312.6" y="122.9">5</text>
<text x="327.6" y="121.6">1</text>
<text x="312.6" y="131.1">8</text>
<text x="327.6" y="127">4</text>
<text x="172.1" y="135.2">MASTER</text>
<text x="150.3" y="142">MID</text>
<text x="172.1" y="139.3">VOLUME</text>
<text x="243" y="139.3">1</text>
<text x="267.6" y="139.3">6</text>
<text x="237.6" y="144.8">2</text>
<text x="274.4" y="148.9">7</text>
<text x="95.7" y="154.3">VOLUME</text>
<text x="95.7" y="151.6">NORMAL</text>
<text x="243" y="154.3">3</text>
<text x="269" y="154.3">8</text>
<text x="150.3" y="158.4">BASS</text>
<text x="187.1" y="184.3">PRESENCE</text>
<text x="22" y="206.2">MAINS SWITCH</text>
<text x="54.7" y="206.2">POWER ON INDICATOR</text>
<text x="19.3" y="214.4">A</text>
<text x="181.6" y="211.6">STANDBY SWITCH</text>
<text x="236.2" y="213">+460V</text>
<text x="19.3" y="219.8">N</text>
<text x="19.3" y="225.3">E</text>
<text x="214.4" y="249.9">STANDBY</text>
<text x="214.4" y="254">INDICATOR</text>
<text x="80.7" y="263.5">POLARITY SWITCH</text>
<text x="323.6" y="269">HIWATT SA412 - Maufacture Date 8/10/1974</text>
</g>
<text font-size="2.9" fill="#000080" x="395.9" y="140.7">(16 Ohms)</text>
<g font-size="2.5">
<text x="39.2" y="35.7">1</text>
<text x="107.4" y="35.7">2</text>
<text x="175.7" y="35.7">3</text>
<text x="243.9" y="35.7">4</text>
<text x="312.1" y="35.7">5</text>
<text x="380.3" y="35.7">6</text>
<text x="7.5" y="67.1">D</text>
<text x="411.4" y="67.1">D</text>
<text x="7.5" y="131.8">C</text>
<text x="411.4" y="131.8">C</text>
<text x="7.5" y="196.5">B</text>
<text x="411.4" y="196.5">B</text>
<text x="7.5" y="261.2">A</text>
<text x="411.4" y="261.2">A</text>
<text x="315.4" y="266.4">Title</text>
<text x="315.4" y="274.6">Size</text>
<text x="329" y="274.6">Number</text>
<text x="383.6" y="274.6">Revision</text>
<text x="316.7" y="278.7">B</text>
<text x="315.4" y="282.7">Date:</text>
<text x="315.4" y="285.5">File:</text>
<text x="327.7" y="282.7">21-Mar-2002</text>
<text x="327.7" y="285.5">G:\projects\Lads2d\HIWATT-SA412.ddb</text>
<text x="369.9" y="282.7">Sheet1 of 1</text>
<text x="370" y="285.5">Drawn By: Ian Miller</text>
<text x="39.2" y="289.6">1</text>
<text x="107.4" y="289.6">2</text>
<text x="175.7" y="289.6">3</text>
<text x="243.9" y="289.6">4</text>
<text x="312.1" y="289.6">5</text>
<text x="380.3" y="289.6">6</text>
</g>
<g font-size="2.5" fill="#000080">
<text x="94" y="59.7">10K 2W</text>
<text x="96.8" y="55.1">R108</text>
<text x="135" y="59.7">22K 2W</text>
<text x="137.7" y="55.1">R117</text>
<text x="66.7" y="62.7">C1b</text>
<text x="66.7" y="65.2">16uF</text>
<text x="74.9" y="64.6">R106</text>
<text x="117.2" y="62.7">C1a</text>
<text x="117.2" y="65.2">32uF</text>
<text x="126.8" y="63.8">R113</text>
<text x="23.4" y="68.5">TOP</text>
<text x="74.9" y="66.6">220K</text>
<text x="84.8" y="67.4">C114</text>
<text x="126.8" y="66.3">100K</text>
<text x="54.5" y="73.7">R5</text>
<text x="54.5" y="76.4">68K</text>
<text x="73.8" y="76.4">V1A</text>
<text x="84.8" y="74.7">1000p</text>
<text x="127.1" y="75">V2B</text>
<text x="47.6" y="82.9">R4</text>
<text x="105" y="79.7">R8</text>
<text x="47.6" y="85.4">1M</text>
<text x="54.5" y="87.3">R6</text>
<text x="83.4" y="87.3">470K LOG</text>
<text x="87.5" y="84.9">RV2</text>
<text x="105" y="84.6">470K</text>
<text x="23.4" y="95.8">BOTTOM</text>
<text x="54.5" y="90">68K</text>
<text x="69.8" y="91.4">12AX7</text>
<text x="121.6" y="90">12AX7</text>
<text x="120" y="100.7">R109</text>
<text x="68.1" y="103.4">R101</text>
<text x="68.1" y="105.9">2K2</text>
<text x="76.6" y="107">C102</text>
<text x="120" y="103.1">1K</text>
<text x="139.4" y="102.9">C114</text>
<text x="153" y="102.9">C115</text>
<text x="76.6" y="108.9">47nF</text>
<text x="139.4" y="110.2">1000p</text>
<text x="154.4" y="110.2">220p</text>
<text x="248.2" y="113">R120</text>
<text x="267.3" y="113">R119</text>
<text x="136.3" y="114.3">R112</text>
<text x="136.3" y="116.8">100K</text>
<text x="150" y="115.1">R116</text>
<text x="150" y="117.1">220K</text>
<text x="163.9" y="117.6">RV4</text>
<text x="188.2" y="115.7">R126</text>
<text x="188.2" y="118.2">100K</text>
<text x="248.2" y="115.4">82K</text>
<text x="267.3" y="115.4">91K</text>
<text x="325.2" y="119">V5</text>
<text x="73.6" y="123.3">R?</text>
<text x="163.9" y="120.1">250K LIN</text>
<text x="203.5" y="120.6">C127</text>
<text x="273.1" y="124.7">C119</text>
<text x="300.1" y="123.3">R207</text>
<text x="355" y="121.7">PARTRIDGE TG6556</text>
<text x="23.4" y="127.1">TOP</text>
<text x="73.6" y="126.6">220K</text>
<text x="84.8" y="127.4">C103</text>
<text x="150" y="128">R9</text>
<text x="150" y="130.4">22K</text>
<text x="171.8" y="128">R11</text>
<text x="171.8" y="130.4">22K</text>
<text x="204.6" y="131.5">R127</text>
<text x="204.8" y="128.2">22nF</text>
<text x="228" y="126.9">V4A</text>
<text x="273.1" y="131.5">C118</text>
<text x="281.3" y="128.2">47n</text>
<text x="296" y="131">R209</text>
<text x="300.1" y="128.2">22K</text>
<text x="325.2" y="131.5">EL34</text>
<text x="339.7" y="129.6">R19</text>
<text x="54.5" y="132.3">R2</text>
<text x="54.5" y="135.1">68K</text>
<text x="72.5" y="135.1">V1B</text>
<text x="86.1" y="134.8">22n</text>
<text x="204.6" y="136.4">1M</text>
<text x="281.3" y="135.1">47n</text>
<text x="296" y="133.7">100K</text>
<text x="339.7" y="132.3">1K 5W</text>
<text x="47.6" y="141.6">R1</text>
<text x="105" y="142.5">R7</text>
<text x="191.5" y="139.2">V4B</text>
<text x="225.3" y="141.9">12AX7</text>
<text x="252.6" y="140.3">V3A</text>
<text x="252.6" y="142.7">12AU7</text>
<text x="273.3" y="140.5">V3B</text>
<text x="273.3" y="142.2">12AU7</text>
<text x="47.6" y="144.1">1M</text>
<text x="54.5" y="146">R3</text>
<text x="54.5" y="148.7">68K</text>
<text x="82" y="148.7">470K LOG</text>
<text x="87.5" y="146.3">RV1</text>
<text x="103.6" y="147.4">470K</text>
<text x="140.7" y="149.3">C110</text>
<text x="150.3" y="147.6">RV5</text>
<text x="172.1" y="149">RV7</text>
<text x="296" y="144.6">R212</text>
<text x="296" y="147.4">100K</text>
<text x="324.9" y="148.7">V6</text>
<text x="339.7" y="146">R20</text>
<text x="339.7" y="148.7">1K 5W</text>
<text x="23.4" y="154.5">BOTTOM</text>
<text x="68.4" y="150.1">12AX7</text>
<text x="150.3" y="150.1">100K LIN</text>
<text x="165" y="152.8">C1</text>
<text x="165" y="155.3">1nF</text>
<text x="170.7" y="151.4">250K LIN</text>
<text x="188.7" y="153.1">12AX7</text>
<text x="231.9" y="150.1">R?</text>
<text x="231.9" y="152.8">1M</text>
<text x="300.1" y="150.6">R214</text>
<text x="300.1" y="155.6">22K</text>
<text x="68.1" y="160.7">R101</text>
<text x="137.7" y="159.6">C111</text>
<text x="140.7" y="156.6">47n</text>
<text x="326.3" y="158.8">EL34</text>
<text x="68.1" y="163.2">2K2</text>
<text x="137.7" y="162.1">47n</text>
<text x="150.3" y="164">RV3</text>
<text x="150.3" y="166.5">500K LOG</text>
<text x="182.7" y="164.8">R130</text>
<text x="182.7" y="167.3">2K2</text>
<text x="191.2" y="165.7">C131</text>
<text x="191.2" y="167.8">47nF</text>
<text x="200.8" y="165.7">C3</text>
<text x="200.8" y="167.6">1000p</text>
<text x="214.1" y="164.8">R128</text>
<text x="214.1" y="167.3">560K</text>
<text x="222.3" y="165.7">R125</text>
<text x="222.3" y="167.6">100K</text>
<text x="233.2" y="166.7">C122</text>
<text x="233.2" y="169.5">100nF</text>
<text x="259.2" y="168.9">R123</text>
<text x="259.2" y="171.4">22K</text>
<text x="293.3" y="173.8">R201</text>
<text x="206.2" y="176.8">RV6</text>
<text x="221.2" y="176.6">C2</text>
<text x="294.6" y="179.8">10K</text>
<text x="208.9" y="182">100K LIN</text>
<text x="221.2" y="181.2">100n</text>
<text x="279.6" y="182.6">R202</text>
<text x="279.6" y="185">470R</text>
<text x="372.4" y="184.2">R17</text>
<text x="208.7" y="190.8">R10</text>
<text x="259.2" y="190.8">R124</text>
<text x="372.4" y="186.9">10K</text>
<text x="393.2" y="187.2">EXT. SPKR</text>
<text x="208.7" y="193.2">470R</text>
<text x="259.2" y="193.2">2K2</text>
<text x="281" y="192.4">C201</text>
<text x="281" y="194.9">10n</text>
<text x="372.4" y="202">R18</text>
<text x="393.2" y="203.6">SLAVE OUT</text>
<text x="163.9" y="209">D221</text>
<text x="372.4" y="204.7">100R</text>
<text x="31.3" y="210.1">SW3</text>
<text x="116.2" y="210.7">F2</text>
<text x="131.2" y="210.4">MAINS TXFMR</text>
<text x="214.1" y="210.1">SW2</text>
<text x="59.9" y="219.1">H2</text>
<text x="109.3" y="217">3A MAINS FUSE</text>
<text x="163.9" y="218.6">BYX94</text>
<text x="153" y="225.4">350-0-350 VAC</text>
<text x="197.7" y="226.8">C7</text>
<text x="207.3" y="226.5">R15</text>
<text x="237.3" y="226.5">Rneon</text>
<text x="249.6" y="226.5">R216</text>
<text x="64" y="229.3">RES</text>
<text x="70.8" y="229">NEON</text>
<text x="165.3" y="230.6">D220</text>
<text x="196.4" y="229.5">220uF</text>
<text x="207.3" y="229.3">220K</text>
<text x="237.3" y="229.3">220K</text>
<text x="249.6" y="229.3">100R 5W</text>
<text x="264.6" y="236.6">R13</text>
<text x="85.9" y="240.2">SW1</text>
<text x="162.3" y="244.8">R213</text>
<text x="165.3" y="240.2">BYX94</text>
<text x="236" y="241">H1</text>
<text x="263.2" y="241.5">1K 1W</text>
<text x="162.3" y="247">110K</text>
<text x="163.9" y="251.1">D211</text>
<text x="196.4" y="250">220uF</text>
<text x="197.7" y="247.3">C8</text>
<text x="207.3" y="247">R16</text>
<text x="207.3" y="249.7">220K</text>
<text x="249.6" y="247">R14</text>
<text x="249.6" y="249.7">220K</text>
<text x="263.2" y="247.3">C6a</text>
<text x="263.2" y="250">50uF</text>
<text x="276.9" y="247.3">C6b</text>
<text x="276.9" y="250">50uF</text>
<text x="143.2" y="256.8">F1</text>
<text x="163.9" y="253.8">BYX94</text>
<text x="236" y="253.5">NEON</text>
<text x="135" y="260.9">1A HT FUSE</text>
<text x="83.4" y="267.2">C3</text>
<text x="83.4" y="269.6">47nF</text>
<text x="160.9" y="266.1">R205</text>
<text x="160.9" y="268.8">27K</text>
<text x="173.2" y="265">C206</text>
<text x="173.2" y="267.7">100uF</text>
<text x="249.6" y="264.7">R12</text>
<text x="249.6" y="267.5">220K</text>
<text x="261.9" y="267.7">220uF</text>
<text x="263.2" y="265">C5</text>
</g>
<g font-size="2.5" fill="#800000">
<text x="273.1" y="57.6">+420V</text>
<text x="61.8" y="72.6">GND</text>
<text x="111" y="72.6">GND</text>
<text x="37.3" y="114.9">GND GND</text>
<text x="64.6" y="114.9">GND</text>
<text x="72.8" y="114.9">GND</text>
<text x="91.9" y="114.9">GND</text>
<text x="116.4" y="114.9">GND</text>
<text x="386.3" y="127.1">16 Ohm</text>
<text x="299" y="139.4">BIAS -36V</text>
<text x="318.4" y="143.5">GND</text>
<text x="386.3" y="138.1">8 Ohm</text>
<text x="386.3" y="149">COMM.</text>
<text x="37.3" y="173.6">GND GND</text>
<text x="63.2" y="173.6">GND</text>
<text x="91.9" y="173.6">GND</text>
<text x="132.8" y="173.6">GND</text>
<text x="146.4" y="173.6">GND</text>
<text x="168.3" y="173.6">GND</text>
<text x="179.2" y="173.6">GND</text>
<text x="187.4" y="173.6">GND</text>
<text x="210.6" y="173.6">GND</text>
<text x="218.8" y="173.6">GND</text>
<text x="205.1" y="202.2">GND</text>
<text x="254.2" y="202.2">GND</text>
<text x="274.7" y="202.2">GND</text>
<text x="377.1" y="215.9">GND</text>
<text x="279.9" y="239.1">+420V</text>
<text x="174.8" y="258.2">BIAS -36V</text>
<text x="27.7" y="275.9">GND</text>
<text x="76.8" y="275.9">GND</text>
<text x="147.8" y="275.9">GND</text>
<text x="157.4" y="275.9">GND</text>
<text x="166.9" y="275.9">GND</text>
<text x="191.5" y="275.9">GND</text>
<text x="202.4" y="275.9">GND</text>
<text x="232.4" y="275.9">GND</text>
<text x="244.7" y="275.9">GND</text>
<text x="257" y="275.9">GND</text>
</g>
<g font-size="2.4" fill="#000080">
<text x="69.8" y="76.7">1</text>
<text x="121.6" y="74">6</text>
<text x="64.3" y="82.2">2</text>
<text x="116.2" y="80.8">7</text>
<text x="116.2" y="87.6">8</text>
<text x="64.3" y="90.3">3</text>
<text x="224" y="127.2">1</text>
<text x="68.4" y="134">6</text>
<text x="218.5" y="132.7">2</text>
<text x="395.9" y="135.4">INTERNAL</text>
<text x="62.9" y="140.8">7</text>
<text x="178.9" y="143.6">7</text>
<text x="188.5" y="138.1">6</text>
<text x="222.6" y="140.8">3</text>
<text x="395.9" y="138.1">SPEAKERS</text>
<text x="62.9" y="149">8</text>
<text x="183" y="151.8">8</text>
<text x="393.2" y="190">(8 Ohms)</text>
<text x="196.6" y="232.3">350V</text>
<text x="169.4" y="245.9">(2x220K in II )</text>
<text x="196.6" y="252.8">350V</text>
<text x="80.7" y="271.9">CLASS Y2</text>
<text x="173.4" y="270.5">63V</text>
</g>
<g font-size="2.2" fill="#000080">
<text x="65.6" y="67.2">450V</text>
<text x="117.5" y="67.2">450V</text>
<text x="262.2" y="270.6">350V</text>
</g>
</svg>
